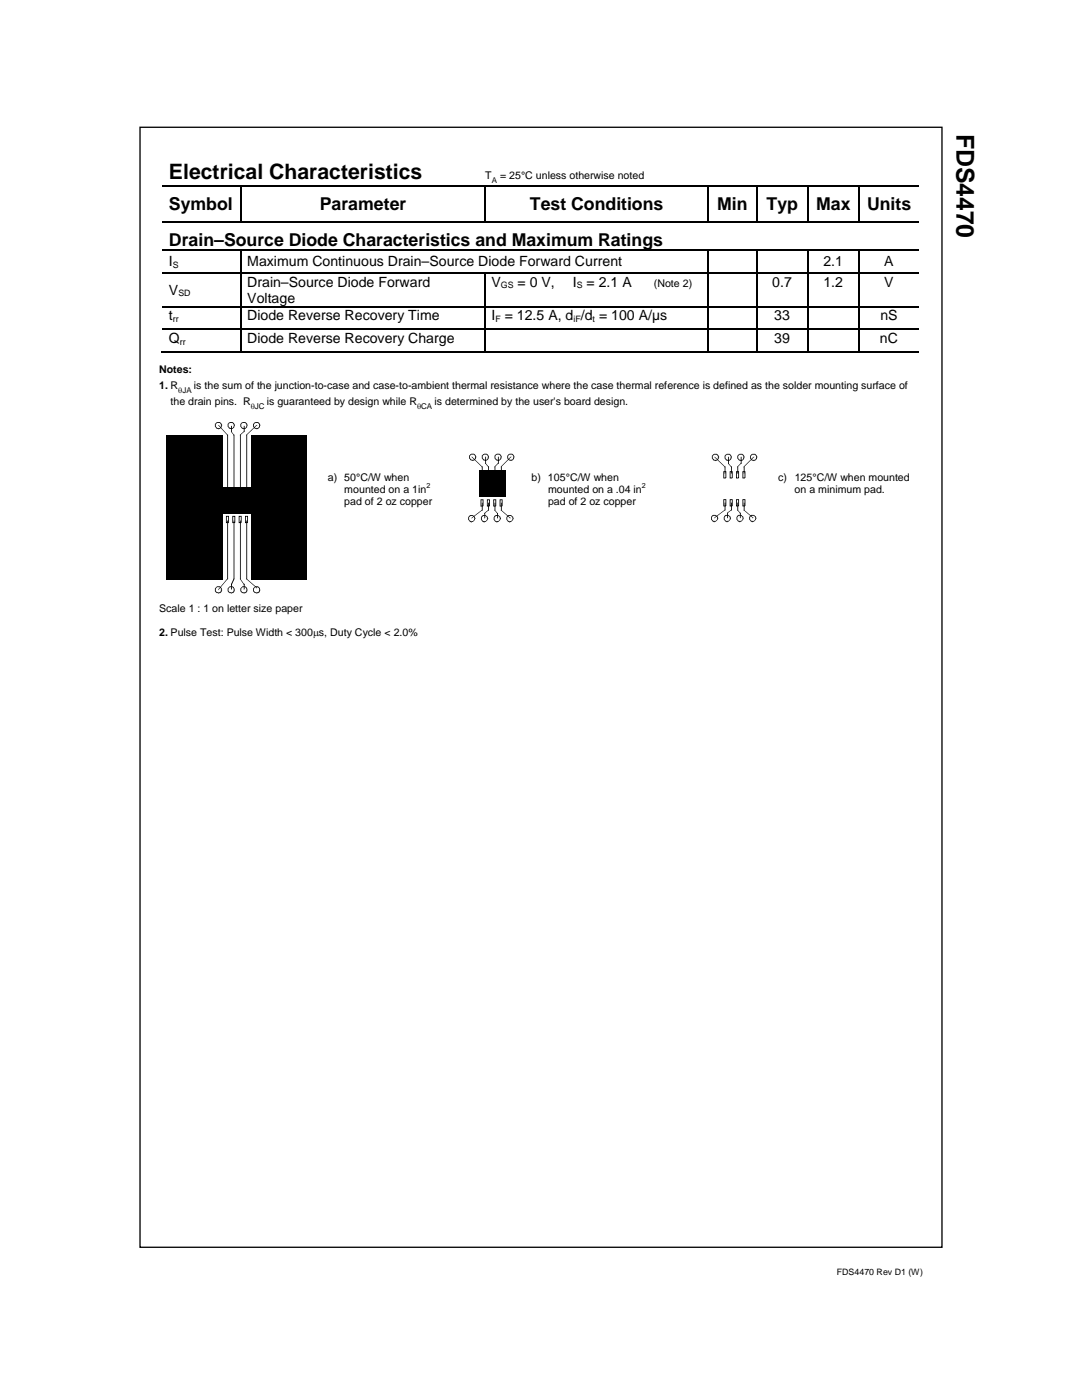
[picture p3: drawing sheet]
<svg xmlns="http://www.w3.org/2000/svg" width="216mm" height="279mm" viewBox="0 0 216 279" stroke-linecap="round" stroke-linejoin="round" font-family="sans-serif">
<path d="M27.9 25.4h160.1v223.5h-160.1z" fill="none" stroke="#000" stroke-width=".26"/>
<g fill="none" stroke="#000" stroke-width=".25">
<path d="M32.4 37.1h15.5M48.1 37.2v6.9M48.2 37.1h48.5M96.8 37.2v6.9M96.9 37.1h44.3M141.3 37.2v6.9M141.4 37.1h9.5M151 37.2v6.9M151.1 37.1h9.9M161.1 37.2v6.9M161.3 37.1h9.9M171.4 37.2v6.9"/>
<path d="M171.5 37.1h11.8M32.4 44.2h150.9M32.4 49.9h15.5M32.4 54.4h15.5M48.1 50.1v4.2M48.1 54.6v6.5M48.2 49.9h93M48.2 54.4h48.5M96.8 54.6v6.5M96.9 54.4h44.3M141.3 50.1v4.2M141.3 54.6v6.5"/>
<path d="M141.4 49.9h9.5M141.4 54.4h9.5M151 50.1v4.2M151 54.6v6.5M151.1 49.9h9.9M151.1 54.4h9.9M161.1 50.1v4.2M161.1 54.6v6.5M161.3 49.9h9.9M161.3 54.4h9.9M171.4 50.1v4.2M171.4 54.6v6.5"/>
<path d="M171.5 49.9h11.8M171.5 54.4h11.8M32.2 70.2h15.7M32.4 61.2h15.5M32.4 65.7h15.5M48.1 61.3v4.3M48.1 65.8v4.5M48.2 61.2h48.5M48.2 65.7h48.5M48.2 70.2h48.5M96.8 61.3v4.3M96.8 65.8v4.5"/>
<path d="M96.9 61.2h44.3M96.9 65.7h44.3M96.9 70.2h44.3M141.3 61.3v4.3M141.3 65.8v4.5M141.4 61.2h9.5M141.4 65.7h9.5M141.4 70.2h9.5M151 61.3v4.3M151 65.8v4.5M151.1 61.2h9.9M151.1 65.7h9.9"/>
<path d="M151.1 70.2h9.9M161.1 61.3v4.3M161.1 65.8v4.5M161.3 61.2h9.9M161.3 65.7h9.9M161.3 70.2h9.9M171.4 61.3v4.3M171.4 65.8v4.5M171.5 61.2h11.8M171.5 65.7h11.8M171.5 70.2h11.9"/>
</g>
<g fill="#000">
<path d="M47.9 36.9h.3v.3h-.3zM96.7 36.9h.2v.3h-.2zM141.2 36.9h.2v.3h-.2zM150.9 36.9h.2v.3h-.2zM161 36.9h.3v.3h-.3zM171.2 36.9h.3v.3h-.3zM47.9 49.8h.3v.3h-.3zM47.9 54.3h.3v.3h-.3zM96.7 54.3h.2v.3h-.2zM141.2 49.8h.2v.3h-.2zM141.2 54.3h.2v.3h-.2zM150.9 49.8h.2v.3h-.2z"/>
<path d="M150.9 54.3h.2v.3h-.2zM161 49.8h.3v.3h-.3zM161 54.3h.3v.3h-.3zM171.2 49.8h.3v.3h-.3zM171.2 54.3h.3v.3h-.3zM47.9 61.1h.3v.2h-.3zM47.9 65.6h.3v.2h-.3zM96.7 61.1h.2v.2h-.2zM96.7 65.6h.2v.2h-.2zM141.2 61.1h.2v.2h-.2zM141.2 65.6h.2v.2h-.2zM150.9 61.1h.2v.2h-.2z"/>
<path d="M150.9 65.6h.2v.2h-.2zM161 61.1h.3v.2h-.3zM161 65.6h.3v.2h-.3zM171.2 61.1h.3v.2h-.3zM171.2 65.6h.3v.2h-.3z"/>
</g>
<path d="M43.2 84.4l.7-.1 .3 .3v.6l-.3 .4h-.6l-.3-.4v-.6z" fill-rule="evenodd" fill="#fff"/>
<path d="M43.1 84.3h.8a.62 .62 0 0 1 .3 .9l-.5 .4a.61 .61 0 0 1-.6-.1 .61 .61 0 0 1-.2-.6h.2l.1 .4a.49 .49 0 0 0 .6 .1 .49 .49 0 0 0 .3-.5l.1-.1-.4-.4h-.5l-.2 .2v.3h-.2v-.3z" fill="#000"/>
<path d="M45.8 84.4l.6-.1 .4 .3v.6l-.4 .4h-.6l-.3-.4v-.6z" fill-rule="evenodd" fill="#fff"/>
<path d="M45.7 84.3h.7a.62 .62 0 0 1 .4 .9l-.5 .4a.61 .61 0 0 1-.7-.1 .61 .61 0 0 1-.2-.6h.2l.2 .4a.49 .49 0 0 0 .6 .1 .49 .49 0 0 0 .2-.5l.1-.1-.3-.4h-.6l-.2 .2v.3h-.2v-.3z" fill="#000"/>
<path d="M48.3 84.4l.7-.1 .3 .3v.6l-.3 .4h-.6l-.4-.4v-.6z" fill-rule="evenodd" fill="#fff"/>
<path d="M48.2 84.3h.8a.62 .62 0 0 1 .3 .9l-.5 .4a.61 .61 0 0 1-.6-.1 .61 .61 0 0 1-.2-.6h.1l.2 .4a.49 .49 0 0 0 .6 .1 .49 .49 0 0 0 .2-.5v-.3l-.2-.2h-.5l-.3 .2v.3h-.1v-.3z" fill="#000"/>
<path d="M50.8 84.4l.7-.1 .4 .3v.6l-.4 .4h-.6l-.3-.4v-.6z" fill-rule="evenodd" fill="#fff"/>
<path d="M50.8 84.3h.7a.62 .62 0 0 1 .4 .9l-.5 .4a.61 .61 0 0 1-.7-.1 .61 .61 0 0 1-.2-.6h.2l.1 .4a.49 .49 0 0 0 .6 .1 .49 .49 0 0 0 .3-.5v-.3l-.3-.2h-.5l-.2 .2v.3h-.2v-.3z" fill="#000"/>
<g fill="#fff">
<path d="M47.3 95.7h.3v10.8l-.1 .2-.2-.1z"/>
<path d="M45.2 97.7h.4v1.3h-.4z"/>
</g>
<path d="M45.1 97.6l.1 .2 .1-.1v1.3l-.1-.1h.4l-.1 .1v-1.3l.1 .1h-.4v-.2h.5l-.1 1.4h-.5z" fill="#000"/>
<path d="M46.4 97.7h.5v1.3h-.5z" fill="#fff"/>
<path d="M46.4 97.6v.2l.1-.1v1.3l-.1-.1h.5l-.1 .1v-1.3l.1 .1h-.5v-.2h.5v1.4h-.5z" fill="#000"/>
<path d="M47.7 97.7h.4v1.3h-.4z" fill="#fff"/>
<path d="M47.6 97.6l.1 .2 .1-.1v1.3l-.1-.1h.4l-.1 .1v-1.3l.1 .1h-.4v-.2h.5l-.1 1.4h-.5z" fill="#000"/>
<path d="M49 97.7h.4v1.3h-.4z" fill="#fff"/>
<path d="M45.3 86.8h.2l-.1 11.3zM43.6 84.8l1.9 2-.1 .1zM46.1 85h.2l-.1 1.3zM46.6 86.8h.2l-.1 11.3zM46.1 86.1l.7 .7-.1 .1zM47.9 86.8h.1v11.3zM47.9 86.8l.9-.7-.8 .8zM48.6 85h.2l-.1 1.3zM48.9 97.6l.1 .2 .1-.1v1.3l-.1-.1h.4l-.1 .1v-1.3l.1 .1h-.4v-.2h.5l-.1 1.4h-.5zM49.1 86.8h.2l-.1 11.3zM49.1 86.8l2.1-2h.2l-2.2 2.1z" fill="#000"/>
<path d="M45.2 103h.4v1.3h-.4z" fill="#fff"/>
<path d="M45.1 103l.1 .1 .1-.1v1.3l-.1-.1h.4l-.1 .1v-1.3l.1 .1h-.4v-.1h.5l-.1 1.4h-.5z" fill="#000"/>
<path d="M46.4 103h.5v1.3h-.5z" fill="#fff"/>
<path d="M46.4 103v.1l.1-.1v1.3l-.1-.1h.5l-.1 .1v-1.3l.1 .1h-.5v-.1h.5v1.4h-.5z" fill="#000"/>
<path d="M47.7 103h.4v1.3h-.4z" fill="#fff"/>
<path d="M47.6 103l.1 .1 .1-.1v1.3l-.1-.1h.4l-.1 .1v-1.3l.1 .1h-.4v-.1h.5l-.1 1.4h-.5z" fill="#000"/>
<path d="M49 103h.4v1.3h-.4z" fill="#fff"/>
<path d="M48.9 103l.1 .1 .1-.1v1.3l-.1-.1h.4l-.1 .1v-1.3l.1 .1h-.4v-.1h.5l-.1 1.4h-.5z" fill="#000"/>
<path d="M43.1 117.3l.2-.2h.6l.3 .3v.6l-.3 .4h-.6l-.3-.4v-.6z" fill-rule="evenodd" fill="#fff"/>
<path d="M43.3 117l.6 .1a.71 .71 0 0 1 .1 1.2 .71 .71 0 0 1-1.1-.5h.2l.2 .4 .3 .1 .5-.3 .1-.3-.4-.5h-.5l-.2 .2v.4h-.2v-.4z" fill="#000"/>
<path d="M45.7 117.3l.1-.2h.6l.4 .3v.6l-.4 .4h-.6l-.3-.4v-.6z" fill-rule="evenodd" fill="#fff"/>
<path d="M45.4 117.4l.4-.4 .6 .1a.71 .71 0 0 1 .1 1.2 .71 .71 0 0 1-1.1-.5h.2v.1l.5 .4 .3-.1 .3-.4-.3-.6h-.6l-.2 .2v.4h-.2z" fill="#000"/>
<path d="M48.2 117.3l.2-.2h.6l.3 .3v.6l-.3 .4h-.6l-.4-.4v-.6z" fill-rule="evenodd" fill="#fff"/>
<path d="M48.4 117l.6 .1a.71 .71 0 0 1 .1 1.2 .71 .71 0 0 1-1.1-.5h.1l.3 .4 .2 .1 .5-.3 .1-.3-.3-.5h-.5l-.3 .2v.4h-.1v-.4z" fill="#000"/>
<path d="M50.8 117.3l.1-.2h.6l.4 .3v.6l-.4 .4h-.6l-.3-.4v-.6z" fill-rule="evenodd" fill="#fff"/>
<g fill="#000">
<path d="M33.2 86.8h11.4v28.8h-11.4zM44.5 97.3h5.7v5.3h-5.7zM45.3 103.9h.2l-.1 11.8zM45.3 115.5l.2 .1-1.9 2.2v-.2zM46.1 116.5h.2l-.1 1.2zM46.6 115.5l.2 .1-.5 1.1-.2 .1zM46.6 103.9h.2l-.1 11.8zM47.9 103.9h.1v11.8zM47.9 115.5l.9 1.1-.1 .2zM48.6 116.5h.2l-.1 1.2zM49.1 103.9h.2l-.1 11.8zM49.1 115.5l2.3 1.8-.2 .1z"/>
<path d="M50.1 86.8h11.1v28.8h-11.1zM50.9 117l.6 .1a.71 .71 0 0 1 .1 1.2 .71 .71 0 0 1-1.1-.5h.2l.2 .4 .3 .1 .5-.3 .1-.3-.4-.5h-.5l-.2 .2v.4h-.2v-.4z"/>
</g>
<path d="M93.8 103l.6-.1 .4 .3v.6l-.4 .4h-.5l-.4-.4v-.6z" fill-rule="evenodd" fill="#fff"/>
<path d="M93.5 103.1l.3-.3 .6 .1a.73 .73 0 0 1 .4 .8l-.6 .5a.56 .56 0 0 1-.8-.5v-.2h.2v.2l.5 .4 .5-.4 .1-.2-.3-.5h-.5l-.3 .2v.3h-.2z" fill="#000"/>
<path d="M96.4 102.9h.6l.3 .3v.6l-.3 .4h-.6l-.3-.4v-.6z" fill-rule="evenodd" fill="#fff"/>
<path d="M96.1 103.1l.2-.3 .7 .1a.73 .73 0 0 1 .3 .8l-.6 .5a.56 .56 0 0 1-.7-.5v-.2h.1v.2l.5 .4 .3-.1 .3-.5-.3-.5h-.5l-.3 .2v.3h-.1z" fill="#000"/>
<path d="M98.8 103.1l.1-.2h.6l.4 .3v.6l-.4 .4h-.6l-.3-.4v-.6z" fill-rule="evenodd" fill="#fff"/>
<path d="M98.8 102.9h.7a.73 .73 0 0 1 .4 .8l-.6 .5a.56 .56 0 0 1-.8-.5v-.2h.2v.2l.5 .4 .5-.4 .1-.2-.4-.5h-.5l-.2 .2v.3h-.2v-.3z" fill="#000"/>
<path d="M101.4 103l.7-.1 .3 .3v.6l-.3 .4h-.6l-.4-.4v-.6z" fill-rule="evenodd" fill="#fff"/>
<path d="M101.1 103.1l.3-.3 .7 .1a.73 .73 0 0 1 .3 .8l-.6 .5a.56 .56 0 0 1-.8-.5v-.2h.2v.2l.5 .4 .3-.1 .3-.5-.3-.5h-.5l-.3 .2v.3h-.2z" fill="#000"/>
<path d="M93.9 90.7l.7-.1 .4 .4v.6l-.4 .3h-.6l-.3-.3v-.6z" fill-rule="evenodd" fill="#fff"/>
<path d="M93.9 90.6h.7a.62 .62 0 0 1 .4 1l-.6 .3a.61 .61 0 0 1-.6-.1 .61 .61 0 0 1-.2-.6h.2l.1 .5a.49 .49 0 0 0 .6 .1 .49 .49 0 0 0 .3-.6l.1-.1-.4-.4h-.5l-.2 .3v.2h-.2v-.3z" fill="#000"/>
<path d="M96.5 90.7l.7-.1 .3 .4v.6l-.3 .3h-.6l-.4-.3v-.6z" fill-rule="evenodd" fill="#fff"/>
<path d="M96.4 90.6h.8a.62 .62 0 0 1 .3 1l-.5 .3a.61 .61 0 0 1-.6-.1 .61 .61 0 0 1-.3-.6h.2l.2 .5a.49 .49 0 0 0 .6 .1 .49 .49 0 0 0 .2-.6l.1-.1-.3-.4h-.5l-.3 .3v.2h-.2v-.3z" fill="#000"/>
<path d="M99 90.7l.7-.1 .3 .4v.6l-.3 .3h-.6l-.3-.3v-.6z" fill-rule="evenodd" fill="#fff"/>
<path d="M98.9 90.6h.8a.62 .62 0 0 1 .3 1l-.5 .3a.61 .61 0 0 1-.6-.1 .61 .61 0 0 1-.2-.6h.1l.2 .5a.49 .49 0 0 0 .6 .1 .49 .49 0 0 0 .3-.6v-.1l-.3-.4h-.5l-.3 .3v.2h-.1v-.3z" fill="#000"/>
<path d="M101.6 90.7l.6-.1 .4 .4v.6l-.4 .3h-.6l-.3-.3v-.6z" fill-rule="evenodd" fill="#fff"/>
<path d="M101.5 90.6h.7a.62 .62 0 0 1 .4 1l-.5 .3a.61 .61 0 0 1-.7-.1 .61 .61 0 0 1-.2-.6h.2l.2 .5a.49 .49 0 0 0 .5 .1 .49 .49 0 0 0 .3-.6l.1-.1-.3-.4h-.6l-.2 .3v.2h-.2v-.3z" fill="#000"/>
<path d="M96 94.1h.4v1.3h-.4z" fill="#fff"/>
<path d="M95.9 94l.1 .2 .1-.1v1.3l-.1-.1h.4l-.1 .1v-1.3l.1 .1h-.4v-.2h.5l-.1 1.5h-.5z" fill="#000"/>
<path d="M97.2 94.1h.5v1.3h-.5z" fill="#fff"/>
<path d="M97.2 94v.2l.1-.1v1.3l-.1-.1h.5l-.1 .1v-1.3l.1 .1h-.5v-.2h.5v1.5h-.5z" fill="#000"/>
<path d="M98.5 94.1h.4v1.3h-.4z" fill="#fff"/>
<path d="M98.4 94l.1 .2 .1-.1v1.3l-.1-.1h.4l-.1 .1v-1.3l.1 .1h-.4v-.2h.5l-.1 1.5h-.5z" fill="#000"/>
<path d="M99.8 94.1h.4v1.3h-.4z" fill="#fff"/>
<path d="M96.1 93.1h.2l-.1 1.5zM94.1 91.1l2.2 2.1-.2 .1zM96.8 92.4l.8 .7-.1 .2zM96.8 91.1h.2l-.1 1.5zM97.4 93.1h.2l-.1 1.5zM98.7 93.1h.1v1.5zM99.4 92.4l.1 .1-.8 .8v-.2zM99.4 91.1h.1l-.1 1.5zM99.7 94l.1 .2 .1-.1v1.3l-.1-.1h.4l-.1 .1v-1.3l.1 .1h-.4v-.2h.5l-.1 1.5h-.5zM99.9 93.1h.2l-.1 1.5zM101.9 91.1l.2 .1-2.2 2.1v-.2z" fill="#000"/>
<path d="M96 99.7h.4v1.3h-.4z" fill="#fff"/>
<path d="M95.9 99.7l.1 .1 .1-.1v1.3l-.1-.1h.4l-.1 .1v-1.3l.1 .1h-.4v-.1h.5l-.1 1.4h-.5z" fill="#000"/>
<path d="M97.2 99.7h.5v1.3h-.5z" fill="#fff"/>
<path d="M97.2 99.7v.1l.1-.1v1.3l-.1-.1h.5l-.1 .1v-1.3l.1 .1h-.5v-.1h.5v1.4h-.5z" fill="#000"/>
<path d="M98.5 99.7h.4v1.3h-.4z" fill="#fff"/>
<path d="M98.4 99.7l.1 .1 .1-.1v1.3l-.1-.1h.4l-.1 .1v-1.3l.1 .1h-.4v-.1h.5l-.1 1.4h-.5z" fill="#000"/>
<path d="M99.8 99.7h.4v1.3h-.4z" fill="#fff"/>
<path d="M95.5 94h5.4v5.2h-5.4zM99.7 99.7l.1 .1 .1-.1v1.3l-.1-.1h.4l-.1 .1v-1.3l.1 .1h-.4v-.1h.5l-.1 1.4h-.5zM94.1 103.3l2.2-1.5-2.1 1.7zM96.1 100.3h.2l-.1 1.6zM96.6 102.4h.2l-.1 1.1zM96.6 102.4l1-.6-.9 .8zM97.4 100.3h.2l-.1 1.6zM98.7 100.3h.1v1.6zM99.2 102.4h.2l-.1 1.1zM98.7 101.8l.7 .6-.1 .2zM99.9 101.8l2 1.6-.2 .1zM99.9 100.3h.2l-.1 1.6z" fill="#000"/>
<path d="M142.1 103l.2-.2h.6l.3 .4v.6l-.3 .3h-.6l-.3-.3v-.6z" fill-rule="evenodd" fill="#fff"/>
<path d="M142.2 102.8h.7a.73 .73 0 0 1 .3 .9l-.6 .4a.56 .56 0 0 1-.7-.4v-.3h.1v.3l.5 .3 .6-.3 .1-.3-.4-.5h-.5l-.3 .3v.2h-.1v-.2z" fill="#000"/>
<path d="M144.5 103.2l.3-.4h.6l.4 .4v.6l-.4 .3h-.6l-.3-.3z" fill-rule="evenodd" fill="#fff"/>
<path d="M144.5 103l.3-.2h.6a.73 .73 0 0 1 .4 .9l-.6 .4a.56 .56 0 0 1-.8-.4v-.3h.2v.3l.5 .3 .3-.1 .3-.5-.3-.5h-.6l-.2 .3v.2h-.2z" fill="#000"/>
<path d="M147.2 103l.2-.2h.6l.3 .4v.6l-.3 .3h-.6l-.4-.3v-.6z" fill-rule="evenodd" fill="#fff"/>
<path d="M147 103l.3-.2h.7a.73 .73 0 0 1 .3 .9l-.6 .4a.56 .56 0 0 1-.7-.4v-.3h.1v.3l.5 .3 .5-.3 .1-.3-.3-.5h-.5l-.3 .3v.2h-.1z" fill="#000"/>
<path d="M149.8 102.9l.7-.1 .4 .4v.6l-.4 .3h-.6l-.3-.3v-.6z" fill-rule="evenodd" fill="#fff"/>
<path d="M149.8 102.8h.7a.73 .73 0 0 1 .4 .9l-.6 .4a.56 .56 0 0 1-.8-.4v-.3h.2v.3l.4 .3 .6-.3 .1-.3-.4-.5h-.5l-.2 .3v.2h-.2l.1-.4z" fill="#000"/>
<path d="M142.4 90.7h.7l.3 .3v.6l-.3 .3h-.6l-.4-.3v-.6z" fill-rule="evenodd" fill="#fff"/>
<path d="M142.3 90.7h.8a.62 .62 0 0 1 .3 .9l-.5 .3a.61 .61 0 0 1-.6-.1 .61 .61 0 0 1-.3-.6h.2l.2 .5a.49 .49 0 0 0 .6 .1 .49 .49 0 0 0 .2-.6h.1l-.3-.5h-.5l-.3 .3v.2h-.2v-.3z" fill="#000"/>
<path d="M144.9 90.7h.7l.3 .3v.6l-.3 .3h-.6l-.3-.3v-.6z" fill-rule="evenodd" fill="#fff"/>
<path d="M144.8 90.7h.8a.62 .62 0 0 1 .3 .9l-.5 .3a.61 .61 0 0 1-.6-.1 .61 .61 0 0 1-.2-.6h.2l.1 .5a.49 .49 0 0 0 .6 .1 .49 .49 0 0 0 .3-.6v-.2l-.3-.3h-.5l-.2 .3v.2h-.2v-.3z" fill="#000"/>
<path d="M147.5 90.7h.6l.4 .3v.6l-.4 .3h-.5l-.4-.3v-.6z" fill-rule="evenodd" fill="#fff"/>
<path d="M147.4 90.7h.7a.62 .62 0 0 1 .4 .9l-.5 .3a.61 .61 0 0 1-.7-.1 .61 .61 0 0 1-.2-.6h.2l.2 .5a.49 .49 0 0 0 .6 .1 .49 .49 0 0 0 .2-.6v-.2l-.2-.3h-.5l-.3 .3v.2h-.2v-.3z" fill="#000"/>
<path d="M150 90.7h.7l.3 .3v.6l-.3 .3h-.6l-.3-.3v-.6z" fill-rule="evenodd" fill="#fff"/>
<path d="M149.9 90.7h.8a.62 .62 0 0 1 .3 .9l-.5 .3a.61 .61 0 0 1-.6-.1 .61 .61 0 0 1-.2-.6h.1l.2 .5a.49 .49 0 0 0 .6 .1 .49 .49 0 0 0 .3-.6l-.3-.5h-.5l-.3 .3v.2h-.1v-.3z" fill="#000"/>
<path d="M144.4 94.1h.4v1.3h-.4z" fill="#fff"/>
<path d="M144.3 94l.1 .2 .1-.1v1.3l-.1-.1h.4v.1v-1.3v.1h-.4v-.2h.5l-.1 1.5h-.5z" fill="#000"/>
<path d="M145.7 94.1h.4v1.3h-.4z" fill="#fff"/>
<path d="M145.6 94l.1 .2 .1-.1v1.3l-.1-.1h.4l-.1 .1v-1.3l.1 .1h-.4v-.2h.5l-.1 1.5h-.5z" fill="#000"/>
<path d="M147 94.1h.4v1.3h-.4z" fill="#fff"/>
<path d="M146.9 94l.1 .2v-.1v1.3v-.1h.4l-.1 .1v-1.3l.1 .1h-.4v-.2h.5l-.1 1.5h-.5z" fill="#000"/>
<path d="M148.2 94.1h.5v1.3h-.5z" fill="#fff"/>
<path d="M144.6 93.1h.2l-.1 1.5zM142.6 91.2l2.2 2-.2 .1zM145.3 92.4l.7 .7-.1 .2zM145.3 91.2h.1v1.4zM145.9 93.1h.1l-.1 1.5zM147.1 93.1h.2l-.1 1.5zM147.1 93.1l.7-.7h.2l-.8 .9zM147.8 91.2h.2l-.1 1.4zM148.1 94l.1 .2 .1-.1v1.3l-.1-.1h.5l-.1 .1v-1.3l.1 .1h-.5v-.2h.5v1.5h-.6zM148.4 93.1h.2l-.1 1.5zM150.3 91.2h.2l-2.1 2.1v-.2z" fill="#000"/>
<path d="M144.4 99.7h.4v1.3h-.4z" fill="#fff"/>
<path d="M144.3 99.6l.1 .2 .1-.1v1.3l-.1-.1h.4v.1v-1.3v.1h-.4v-.2h.5l-.1 1.5h-.5z" fill="#000"/>
<path d="M145.7 99.7h.4v1.3h-.4z" fill="#fff"/>
<path d="M145.6 99.6l.1 .2 .1-.1v1.3l-.1-.1h.4l-.1 .1v-1.3l.1 .1h-.4v-.2h.5l-.1 1.5h-.5z" fill="#000"/>
<path d="M147 99.7h.4v1.3h-.4z" fill="#fff"/>
<path d="M146.9 99.6l.1 .2v-.1v1.3v-.1h.4l-.1 .1v-1.3l.1 .1h-.4v-.2h.5l-.1 1.5h-.5z" fill="#000"/>
<path d="M148.2 99.7h.5v1.3h-.5z" fill="#fff"/>
<path d="M148.1 99.6l.1 .2 .1-.1v1.3l-.1-.1h.5l-.1 .1v-1.3l.1 .1h-.5v-.2h.5v1.5h-.6zM142.6 103.3l2.2-1.6-2.2 1.7zM144.6 100.3h.2l-.1 1.6zM145.1 102.3h.2l-.1 1.1zM145.1 102.3l.9-.6-.8 .8zM145.9 100.3h.1l-.1 1.6zM147.1 100.3h.2l-.1 1.6zM147.6 102.3h.2l-.1 1.1zM147.1 101.7l.7 .6-.1 .2zM148.4 101.7l1.9 1.7h-.1zM148.4 100.3h.2l-.1 1.6z" fill="#000"/>
<text font-size="4.9" x="190.9" y="26.7" transform="rotate(90 190.9 26.7)">FDS4470</text>
<text font-size="4.2" x="33.7" y="35.7">Electrical Characteristics</text>
<g font-size="3.5">
<text x="33.7" y="41.9">Symbol</text>
<text x="63.8" y="41.9">Parameter</text>
<text x="105.7" y="41.9">Test Conditions</text>
<text x="143.1" y="41.9">Min</text>
<text x="153" y="41.9">Typ</text>
<text x="162.8" y="41.9">Max</text>
<text x="173" y="41.9">Units</text>
<text x="33.7" y="49.1">Drain–Source Diode Characteristics and Maximum Ratings</text>
</g>
<g font-size="2.8">
<text x="33.7" y="53.2">I</text>
<text x="49.3" y="53.2">Maximum Continuous Drain–Source Diode Forward Current</text>
<text x="164.3" y="53.2">2.1</text>
<text x="176.4" y="53.2">A</text>
<text x="33.7" y="58.8">V</text>
<text x="49.3" y="57.2">Drain–Source Diode Forward</text>
<text x="98.1" y="57.2">V</text>
<text x="103.3" y="57.2">= 0 V,</text>
<text x="114.3" y="57.2">I = 2.1 A</text>
<text x="154.1" y="57.2">0.7</text>
<text x="164.3" y="57.2">1.2</text>
<text x="176.4" y="57.2">V</text>
<text x="33.7" y="63.9">t</text>
<text x="49.3" y="60.4">Voltage</text>
<text x="49.3" y="63.9">Diode Reverse Recovery Time</text>
<text x="98.1" y="63.9">I = 12.5 A, d /d = 100 A/µs</text>
<text x="154.5" y="63.9">33</text>
<text x="175.7" y="63.9">nS</text>
<text x="33.7" y="68.5">Q</text>
<text x="49.3" y="68.5">Diode Reverse Recovery Charge</text>
<text x="154.5" y="68.5">39</text>
<text x="175.6" y="68.5">nC</text>
</g>
<g font-size="2.1">
<text x="96.8" y="35.7">T</text>
<text x="99.8" y="35.7">= 25°C unless otherwise noted</text>
<text x="130.5" y="57.2">(Note 2)</text>
<text x="31.7" y="74.4">Notes:</text>
<text x="31.7" y="77.6">1. R</text>
<text x="38.7" y="77.6">is the sum of the junction-to-case and case-to-ambient thermal resistance where the case thermal reference is defined as the solder mounting surface of</text>
<text x="34" y="80.8">the drain pins. R</text>
<text x="53.3" y="80.8">is guaranteed by design while R</text>
<text x="86.7" y="80.8">is determined by the user's board design.</text>
<text x="65.4" y="96">a) 50°C/W when</text>
<text x="106" y="96">b) 105°C/W when</text>
<text x="155.3" y="96">c)</text>
<text x="158.6" y="96">125°C/W when mounted</text>
<text x="68.7" y="98.4">mounted on a 1in</text>
<text x="68.7" y="100.8">pad of 2 oz copper</text>
<text x="109.3" y="98.4">mounted on a .04 in</text>
<text x="109.3" y="100.8">pad of 2 oz copper</text>
<text x="158.6" y="98.4">on a minimum pad.</text>
<text x="31.8" y="122.2">Scale 1 : 1 on letter size paper</text>
<text x="31.8" y="126.9">2. Pulse Test: Pulse Width &lt; 300μs, Duty Cycle &lt; 2.0%</text>
</g>
<g font-size="1.8">
<text x="34.5" y="53.5">S</text>
<text x="35.6" y="59.2">SD</text>
<text x="99.9" y="57.6">GS</text>
<text x="115.1" y="57.6">S</text>
<text x="34.5" y="64.3">rr</text>
<text x="98.8" y="64.3">F</text>
<text x="114.4" y="64.3">iF</text>
<text x="118.2" y="64.3">t</text>
<text x="35.9" y="68.8">rr</text>
<text x="167" y="254.4">FDS4470 Rev D1 (W)</text>
</g>
<g font-size="1.6">
<text x="98.1" y="36.6">A</text>
<text x="35.6" y="78.4">θJA</text>
<text x="50.1" y="81.7">θJC</text>
<text x="83.2" y="81.7">θCA</text>
</g>
<g font-size="1.4">
<text x="85.1" y="97.3">2</text>
<text x="128.1" y="97.3">2</text>
</g>
</svg>
